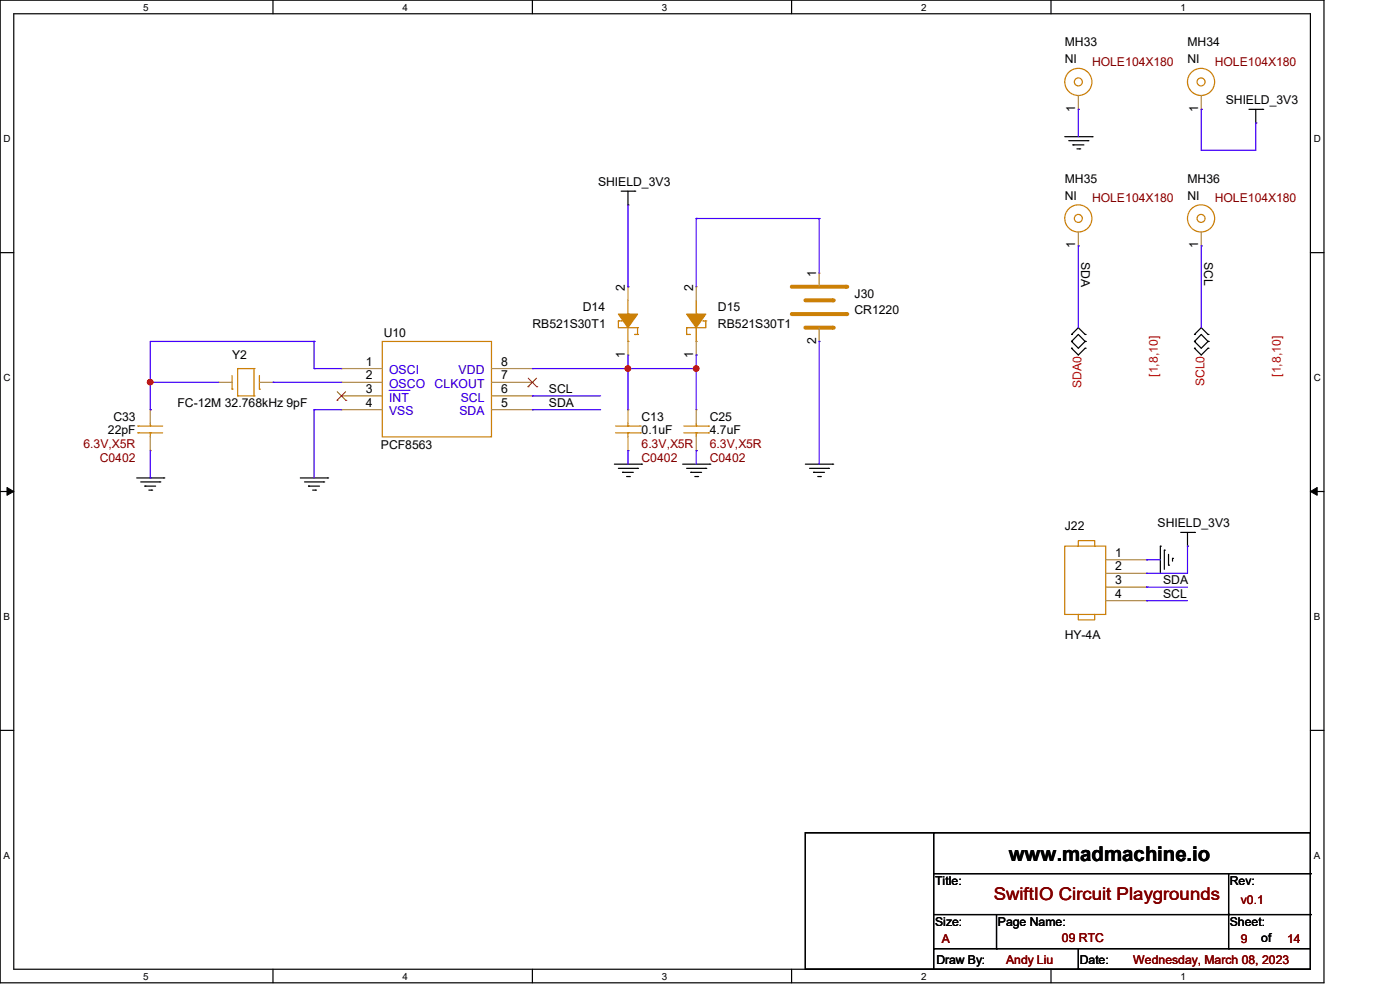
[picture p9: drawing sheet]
<svg xmlns="http://www.w3.org/2000/svg" width="297mm" height="210mm" viewBox="0 0 297 210" stroke-linecap="round" stroke-linejoin="round" font-family="sans-serif">
<path d="M0 0h280.9v208.5h-280.9zM2.9 2.9h275.1v202.7h-275.1z" fill="none" stroke="#000" stroke-width=".25"/>
<g fill="#fff">
<path d="M30.4 .3h1.1v2.4h-1.1z"/>
<path d="M30.4 205.9h1.1v2.3h-1.1z"/>
</g>
<path d="M57.9 0v2.9M57.9 205.6v2.9" fill="none" stroke="#000" stroke-width=".25"/>
<g fill="#fff">
<path d="M85.4 .3h1.1v2.4h-1.1z"/>
<path d="M85.4 205.9h1.1v2.3h-1.1z"/>
</g>
<path d="M112.9 0v2.9M112.9 205.6v2.9" fill="none" stroke="#000" stroke-width=".25"/>
<g fill="#fff">
<path d="M140.4 .3h1.2v2.4h-1.2z"/>
<path d="M140.4 205.9h1.2v2.3h-1.2z"/>
</g>
<path d="M167.9 0v2.9M167.9 205.6v2.9" fill="none" stroke="#000" stroke-width=".25"/>
<g fill="#fff">
<path d="M195.4 .3h1.2v2.4h-1.2z"/>
<path d="M195.4 205.9h1.2v2.3h-1.2z"/>
</g>
<path d="M223 0v2.9M223 205.6v2.9" fill="none" stroke="#000" stroke-width=".25"/>
<g fill="#fff">
<path d="M250.4 .3h1.2v2.4h-1.2z"/>
<path d="M250.4 205.9h1.2v2.3h-1.2z"/>
<path d="M.8 28.2h1.4v2.4h-1.4z"/>
<path d="M278.7 28.2h1.5v2.4h-1.5z"/>
<path d="M.8 78.9h1.4v2.3h-1.4z"/>
<path d="M278.7 78.9h1.5v2.3h-1.5z"/>
</g>
<path d="M0 53.6h2.9M278 53.6h2.9" fill="none" stroke="#000" stroke-width=".25"/>
<g fill="#fff">
<path d="M.8 129.6h1.3v2.3h-1.3z"/>
<path d="M278.7 129.6h1.4v2.3h-1.4z"/>
</g>
<path d="M0 104.3h2.9M278 104.3h2.9" fill="none" stroke="#000" stroke-width=".25"/>
<path d="M1.5 103.4l1.4 .9-1.4 .8zM278 104.3l1.4-.9v1.7z" fill="#000" stroke="#000" stroke-width=".21"/>
<g fill="#fff">
<path d="M.8 180.3h1.3v2.3h-1.3z"/>
<path d="M278.7 180.3h1.4v2.3h-1.4z"/>
</g>
<g fill="none" stroke="#000" stroke-width=".25">
<path d="M225.9 29h5.8M226.7 29.8h4.1M227.6 30.7h.1M227.6 30.7h2.4M228.5 31.6h.6M229.1 31.6h.1M230.8 29.8h.1M231.7 29h.1M265 23.2h2.9M266.4 26.1h.1M266.4 23.2v2.9M267.9 23.2h.1"/>
<path d="M131.8 40.6h2.9M133.2 43.5h.1M133.2 40.6v2.9M134.7 40.6h.1M227.3 71h.1M227.3 72.4h.1M227.3 73.9h.1M227.3 71l1.5-1.5 1.4 1.5M227.3 72.4l1.5-1.4 1.4 1.4M227.3 73.9l1.5 1.4 1.4-1.4M227.3 72.4l1.5 1.5 1.4-1.5M230.2 71h.1"/>
<path d="M230.2 72.4h.1M230.2 73.9h.1M253.4 71h.1M253.4 72.4h.1M253.4 73.9h.1M253.4 71l1.4-1.5 1.5 1.5M253.4 72.4l1.4-1.4 1.5 1.4M253.4 73.9l1.4 1.4 1.5-1.4M253.4 72.4l1.4 1.5 1.5-1.5M256.3 71h.1M256.3 72.4h.1M256.3 73.9h.1"/>
<path d="M130.3 98.5h5.8M131.2 99.4h4.1M135.3 99.4h.1M136.1 98.5h.1M144.8 98.5h5.8M145.7 99.4h4M149.7 99.4h.1M150.6 98.5h.1M170.9 98.5h5.8M171.7 99.4h4.1M175.8 99.4h.1M176.7 98.5h.1"/>
<path d="M29 101.4h5.8M29.8 102.2h4.1M30.7 103.1h.1M30.7 103.1h2.3M31.6 104h.6M32.2 104h.1M33.9 102.2h.1M34.8 101.4h.1M63.7 101.4h5.8M64.6 102.2h4.1M65.4 103.1h.1M65.4 103.1h2.4"/>
<path d="M66.3 104h.6M66.9 104h.1M68.7 102.2h.1M69.5 101.4h.1M132.1 100.2h.1M132.1 100.2h2.3M132.9 101.1h.6M133.5 101.1h.1M146.6 100.2h.1M146.6 100.2h2.2M147.4 101.1h.6M148 101.1h.1"/>
<path d="M172.6 100.2h.1M172.6 100.2h2.3M173.5 101.1h.5M174 101.1h.1M246.2 115.9h.1M246.2 115.9v5.7M247 116.7h.1M247 116.7v4.1M247.9 119.9h.1M247.9 117.6v2.3M248.8 118.4h.1M248.8 118.4v.6"/>
<path d="M250.5 112.9h2.9M251.9 115.9h.1M251.9 112.9v3M253.4 112.9h.1M0 154.9h2.9M278 154.9h2.9M170.9 176.7h107.1v28.9h-107.1zM198.1 176.7h.1M198.1 176.7v28.9M198.1 194h79.9M198.1 185.3h79.9M211.4 194v7.3"/>
<path d="M260.6 194h.1M260.6 185.3v16M278 194h.1M278 185.3h.1M198.1 201.3h.1M198.1 201.3h79.9M211.4 201.3h.1M228.8 205.6h.1M228.8 201.3v4.3M260.6 201.3h.1"/>
</g>
<g fill="none" stroke="#cc8006" stroke-width=".25">
<path d="M49.2 79.7v2.8M50.4 78.2h.1M50.4 78.2v5.8M50.4 78.2h3.5M53.9 78.2h.1M53.9 78.2v5.8M55 79.7v2.8M29.3 90.4h.1M29.3 91.8h.1M29.3 90.4h5.2M29.3 91.8h5.2M31.9 91.8h.1"/>
<path d="M31.9 90.4h.1M31.9 89.8v.6M31.9 91.8v.9M49.2 82.5h.1M50.4 84h.1M50.4 84h3.5M53.9 84h.1M55 82.5h.1"/>
<circle cx="228.8" cy="46.3" r="2.88"/>
<circle cx="228.8" cy="46.3" r=".85"/>
</g>
<path d="M228.8 52.2h.1M228.8 49.2v3M31.9 86.9h.1M31.9 95.6h.1M31.9 86.9v2.9M31.9 92.7v2.9M46.4 81.1h.1M46.4 81.1h2.8M55 81.1h3M58 81.1h.1" fill="none" stroke="#a84" stroke-width=".25"/>
<path d="M168 60.8h11.5" fill="none" stroke="#cc8006" stroke-width=".85"/>
<circle cx="179.5" cy="60.8" r=".42" fill="#cc8006"/>
<path d="M170.9 63.7h5.8" fill="none" stroke="#cc8006" stroke-width=".85"/>
<circle cx="176.7" cy="63.7" r=".42" fill="#cc8006"/>
<path d="M168 66.6h11.5" fill="none" stroke="#cc8006" stroke-width=".85"/>
<circle cx="179.5" cy="66.6" r=".42" fill="#cc8006"/>
<path d="M170.9 69.5h5.8" fill="none" stroke="#cc8006" stroke-width=".85"/>
<circle cx="176.7" cy="69.5" r=".42" fill="#cc8006"/>
<g fill="none" stroke="#a84" stroke-width=".25">
<path d="M228.8 23.2h.1M228.8 20.3v2.9M254.8 23.2h.1M254.8 20.3v2.9M173.8 58h.1M173.8 58v2.8M254.8 52.2h.1M254.8 49.2v3M72.4 78.2h.1M72.4 78.2h8.7M104.3 78.2h8.6M112.9 78.2h.1"/>
<path d="M133.2 60.8h.1M133.2 75.3h.1M133.2 60.8v2.9M133.2 72.4v2.9M147.7 60.8h.1M147.7 75.3h.1M147.7 60.8v2.9M147.7 72.4v2.9M173.8 72.4h.1M173.8 69.5v2.9M72.4 81.1h.1M72.4 84h.1"/>
<path d="M72.4 86.9h.1M72.4 81.1h8.7M72.4 84h8.7M72.4 86.9h8.7M104.3 81.1h8.6M104.3 84h8.6M104.3 86.9h8.6M112.9 86.9h.1M112.9 84h.1M112.9 81.1h.1M133.2 86.9h.1M133.2 95.6h.1"/>
<path d="M133.2 86.9v2.9M133.2 92.7v2.9M147.7 86.9h.1M147.7 95.6h.1M147.7 86.9v2.9M147.7 92.7v2.9M234.6 118.7h8.6M243.2 118.7h.1M234.6 121.6h8.6M234.6 124.5h8.6M234.6 127.4h8.6M243.2 121.6h.1"/>
<path d="M243.2 124.5h.1M243.2 127.4h.1"/>
</g>
<g fill="none" stroke="#cc8006" stroke-width=".25">
<path d="M81.1 72.4h23.2v20.3h-23.2zM131.2 68.1h.1M131.2 68.1v1.4h4.1M131.2 68.1h.6M131.8 68.1h.1M133.2 66.6h.1M133.2 72.4h.1M133.2 63.7v2.9M133.2 69.5v2.9M134.7 71h.1M134.7 71h.6M135.3 69.5h.1"/>
<path d="M135.3 71h.1M135.3 69.5v1.5M145.7 69.5h.1M145.7 71h.1M145.7 71h.6M145.7 69.5v1.5M146.3 71h.1M147.7 66.6h.1M147.7 72.4h.1M147.7 63.7v2.9M147.7 69.5v2.9M149.1 68.1h.1"/>
<path d="M149.1 68.1h.6M149.7 68.1h.1M149.7 68.1v1.4h-4M130.6 90.4h5.2M130.6 91.8h5.2M133.2 91.8h.1M133.2 90.4h.1M133.2 89.8v.6M133.2 91.8v.9M135.8 90.4h.1M135.8 91.8h.1M145.1 90.4h5.2"/>
<path d="M145.1 91.8h5.2M147.7 91.8h.1M147.7 90.4h.1M147.7 89.8v.6M147.7 91.8v.9M150.3 90.4h.1M150.3 91.8h.1M225.9 115.9h8.7v14.4h-8.7zM228.8 115.9v-1.2h3.4v1.2M228.8 130.3v1.2h3.4v-1.2"/>
<circle cx="228.8" cy="17.4" r="2.88"/>
<circle cx="228.8" cy="17.4" r=".85"/>
<circle cx="254.8" cy="17.4" r="2.88"/>
<circle cx="254.8" cy="17.4" r=".85"/>
<circle cx="254.8" cy="46.3" r="2.88"/>
<circle cx="254.8" cy="46.3" r=".85"/>
</g>
<path d="M71.5 84.9h.1M71.5 83.1l1.9 1.8M73.3 83.1l-1.8 1.8M73.4 84.9h.1M112 82h.1M112.1 80.2l1.8 1.8M113.8 80.2l-1.8 1.8M113.9 82h.1" fill="none" stroke="#804000" stroke-width=".21"/>
<path d="M82.5 82.8h4.3M86.8 82.8h.1" fill="none" stroke="#00c" stroke-width=".21"/>
<g fill="#cc8006" stroke="#cc8006" stroke-width=".25">
<path d="M131.2 66.6h4.1l-2.1 2.9z" fill-rule="evenodd"/>
<path d="M145.7 66.6h4l-2 2.9z" fill-rule="evenodd"/>
</g>
<g fill="none" stroke="#4200ff" stroke-width=".25">
<path d="M228.8 23.2h.1M228.8 23.2v5.8M254.8 23.2h.1M254.8 31.9h.1M254.8 23.2v8.7M266.4 26.1h.1M266.4 26.1v5.8h-11.6M133.2 43.5v17.3M147.7 46.4h.1M147.7 46.4v14.4M147.7 46.4h26.1M173.8 46.4h.1"/>
<path d="M173.8 46.4v11.6M228.8 52.2h.1M228.8 52.2v17.3M254.8 52.2h.1M254.8 52.2v17.3M66.6 78.2h.1M66.6 72.4h.1M66.6 72.4v5.8M66.6 78.2h5.8M66.6 72.4h-34.7v14.5M112.9 78.2h34.8M133.2 78.2h.1"/>
<path d="M133.2 60.8h.1M133.2 75.3v11.6M147.7 75.3h.1M147.7 78.2h.1M147.7 75.3v11.6M173.8 72.4h.1M173.8 72.4v26.1M31.9 81.1h.1M31.9 86.9h.1M31.9 81.1h14.5M31.9 95.6v5.8M58 81.1h.1"/>
<path d="M58 81.1h14.4M66.6 86.9h.1M66.6 86.9h5.8M66.6 86.9v14.5M112.9 84h.1M112.9 86.9h.1M112.9 86.9h14.5M112.9 84h14.5M133.2 95.6h.1M133.2 95.6v2.9M147.7 95.6h.1M147.7 95.6v2.9"/>
<path d="M31.9 101.4h.1M243.2 118.7h.1M243.2 118.7h3M251.9 115.9h.1M251.9 115.9v5.7h-8.7M243.2 121.6h.1M243.2 124.5h.1M243.2 127.4h.1M243.2 124.5h8.7M243.2 127.4h8.7"/>
</g>
<g fill="#f00" stroke="#f00" stroke-width=".25">
<circle cx="31.9" cy="81.1" r=".56"/>
<circle cx="147.7" cy="78.2" r=".56"/>
<circle cx="133.2" cy="78.2" r=".56"/>
</g>
<text font-size="4.3" x="214" y="182.7">www.madmachine.io</text>
<text font-size="3.7" fill="#800000" x="210.8" y="191">SwiftIO Circuit Playgrounds</text>
<g font-size="2.6">
<text x="225.9" y="9.9">MH33</text>
<text x="251.9" y="9.9">MH34</text>
<text x="225.9" y="13.4">NI</text>
<text x="251.9" y="13.4">NI</text>
<text x="228.1" y="23.7" transform="rotate(-90 228.1 23.7)">1</text>
<text x="254.2" y="23.7" transform="rotate(-90 254.2 23.7)">1</text>
<text x="260.1" y="22.1">SHIELD_3V3</text>
<text x="126.9" y="39.4">SHIELD_3V3</text>
<text x="225.9" y="38.8">MH35</text>
<text x="251.9" y="38.8">MH36</text>
<text x="225.9" y="42.3">NI</text>
<text x="251.9" y="42.3">NI</text>
<text x="228.1" y="52.7" transform="rotate(-90 228.1 52.7)">1</text>
<text x="254.2" y="52.7" transform="rotate(-90 254.2 52.7)">1</text>
<text x="173.1" y="58.8" transform="rotate(-90 173.1 58.8)">1</text>
<text x="229.4" y="55.6" transform="rotate(90 229.4 55.6)">SDA</text>
<text x="255.4" y="55.6" transform="rotate(90 255.4 55.6)">SCL</text>
<text x="132.6" y="61.7" transform="rotate(-90 132.6 61.7)">2</text>
<text x="147.1" y="61.7" transform="rotate(-90 147.1 61.7)">2</text>
<text x="181.3" y="63.2">J30</text>
<text x="81.4" y="71.5">U10</text>
<text x="112.9" y="69.5">RB521S30T1</text>
<text x="123.7" y="66">D14</text>
<text x="152.3" y="66">D15</text>
<text x="152.3" y="69.5">RB521S30T1</text>
<text x="181.3" y="66.6">CR1220</text>
<text x="49.2" y="76.2">Y2</text>
<text x="77.6" y="77.6">1</text>
<text x="106.3" y="77.6">8</text>
<text x="132.6" y="75.9" transform="rotate(-90 132.6 75.9)">1</text>
<text x="147.1" y="75.9" transform="rotate(-90 147.1 75.9)">1</text>
<text x="173.1" y="73" transform="rotate(-90 173.1 73)">2</text>
<text x="77.6" y="80.5">2</text>
<text x="77.6" y="83.4">3</text>
<text x="106.3" y="83.4">6</text>
<text x="106.3" y="80.5">7</text>
<text x="116.5" y="83.4">SCL</text>
<text x="24" y="89.2">C33</text>
<text x="37.7" y="86.3">FC-12M 32.768kHz 9pF</text>
<text x="77.6" y="86.3">4</text>
<text x="106.3" y="86.3">5</text>
<text x="116.5" y="86.3">SDA</text>
<text x="136.1" y="89.2">C13</text>
<text x="150.6" y="89.2">C25</text>
<text x="22.9" y="92.1">22pF</text>
<text x="80.8" y="95.3">PCF8563</text>
<text x="136.1" y="92.1">0.1uF</text>
<text x="150.6" y="92.1">4.7uF</text>
<text x="225.9" y="112.4">J22</text>
<text x="245.6" y="111.8">SHIELD_3V3</text>
<text x="236.6" y="118.1">1</text>
<text x="236.6" y="121">2</text>
<text x="236.6" y="123.9">3</text>
<text x="246.8" y="124">SDA</text>
<text x="236.6" y="126.8">4</text>
<text x="246.8" y="126.8">SCL</text>
<text x="225.9" y="135.6">HY-4A</text>
<text x="198.4" y="187.7">Title:</text>
<text x="260.9" y="187.7">Rev:</text>
<text x="198.4" y="196.3">Size:</text>
<text x="211.7" y="196.3">Page Name:</text>
<text x="260.9" y="196.3">Sheet:</text>
<text x="267.6" y="199.8">of</text>
<text x="198.7" y="204.5">Draw By:</text>
<text x="229.1" y="204.5">Date:</text>
</g>
<g font-size="2.6" fill="#800000">
<text x="231.7" y="13.9">HOLE104X180</text>
<text x="257.7" y="13.9">HOLE104X180</text>
<text x="231.7" y="42.9">HOLE104X180</text>
<text x="257.7" y="42.9">HOLE104X180</text>
<text x="17.7" y="95">6.3V,X5R</text>
<text x="136.1" y="95">6.3V,X5R</text>
<text x="150.6" y="95">6.3V,X5R</text>
<text x="21.2" y="97.9">C0402</text>
<text x="136.1" y="97.9">C0402</text>
<text x="150.6" y="97.9">C0402</text>
<text x="263.2" y="191.7">v0.1</text>
<text x="199.8" y="200.1">A</text>
<text x="225.3" y="199.8">09 RTC</text>
<text x="263.2" y="200.1">9</text>
<text x="273.1" y="200.1">14</text>
<text x="213.4" y="204.5">Andy Liu</text>
<text x="240.4" y="204.5">Wednesday, March 08, 2023</text>
</g>
<g font-size="2.6" fill="#00c">
<text x="82.5" y="79.4">OSCI</text>
<text x="82.5" y="82.3">OSCO</text>
<text x="92.2" y="82.3">CLKOUT</text>
<text x="97.3" y="79.4">VDD</text>
<text x="82.5" y="85.2">INT</text>
<text x="82.5" y="88.1">VSS</text>
<text x="97.4" y="88.1">SDA</text>
<text x="97.7" y="85.2">SCL</text>
</g>
<g font-size="2.6" fill="#f00">
<text x="229.4" y="82.3" transform="rotate(-90 229.4 82.3)">SDA0</text>
<text x="245.7" y="79.9" transform="rotate(-90 245.7 79.9)">[1,8,10]</text>
<text x="255.5" y="82" transform="rotate(-90 255.5 82)">SCL0</text>
<text x="271.7" y="79.9" transform="rotate(-90 271.7 79.9)">[1,8,10]</text>
</g>
<g font-size="2.1">
<text x="30.4" y="2.2">5</text>
<text x="85.4" y="2.2">4</text>
<text x="140.4" y="2.2">3</text>
<text x="195.4" y="2.2">2</text>
<text x="250.4" y="2.2">1</text>
<text x=".8" y="30.1">D</text>
<text x="278.7" y="30.1">D</text>
<text x=".8" y="80.8">C</text>
<text x="278.7" y="80.8">C</text>
<text x=".8" y="131.5">B</text>
<text x="278.7" y="131.5">B</text>
<text x=".8" y="182.2">A</text>
<text x="278.7" y="182.2">A</text>
<text x="30.4" y="207.8">5</text>
<text x="85.4" y="207.8">4</text>
<text x="140.4" y="207.8">3</text>
<text x="195.4" y="207.8">2</text>
<text x="250.4" y="207.8">1</text>
</g>
</svg>
